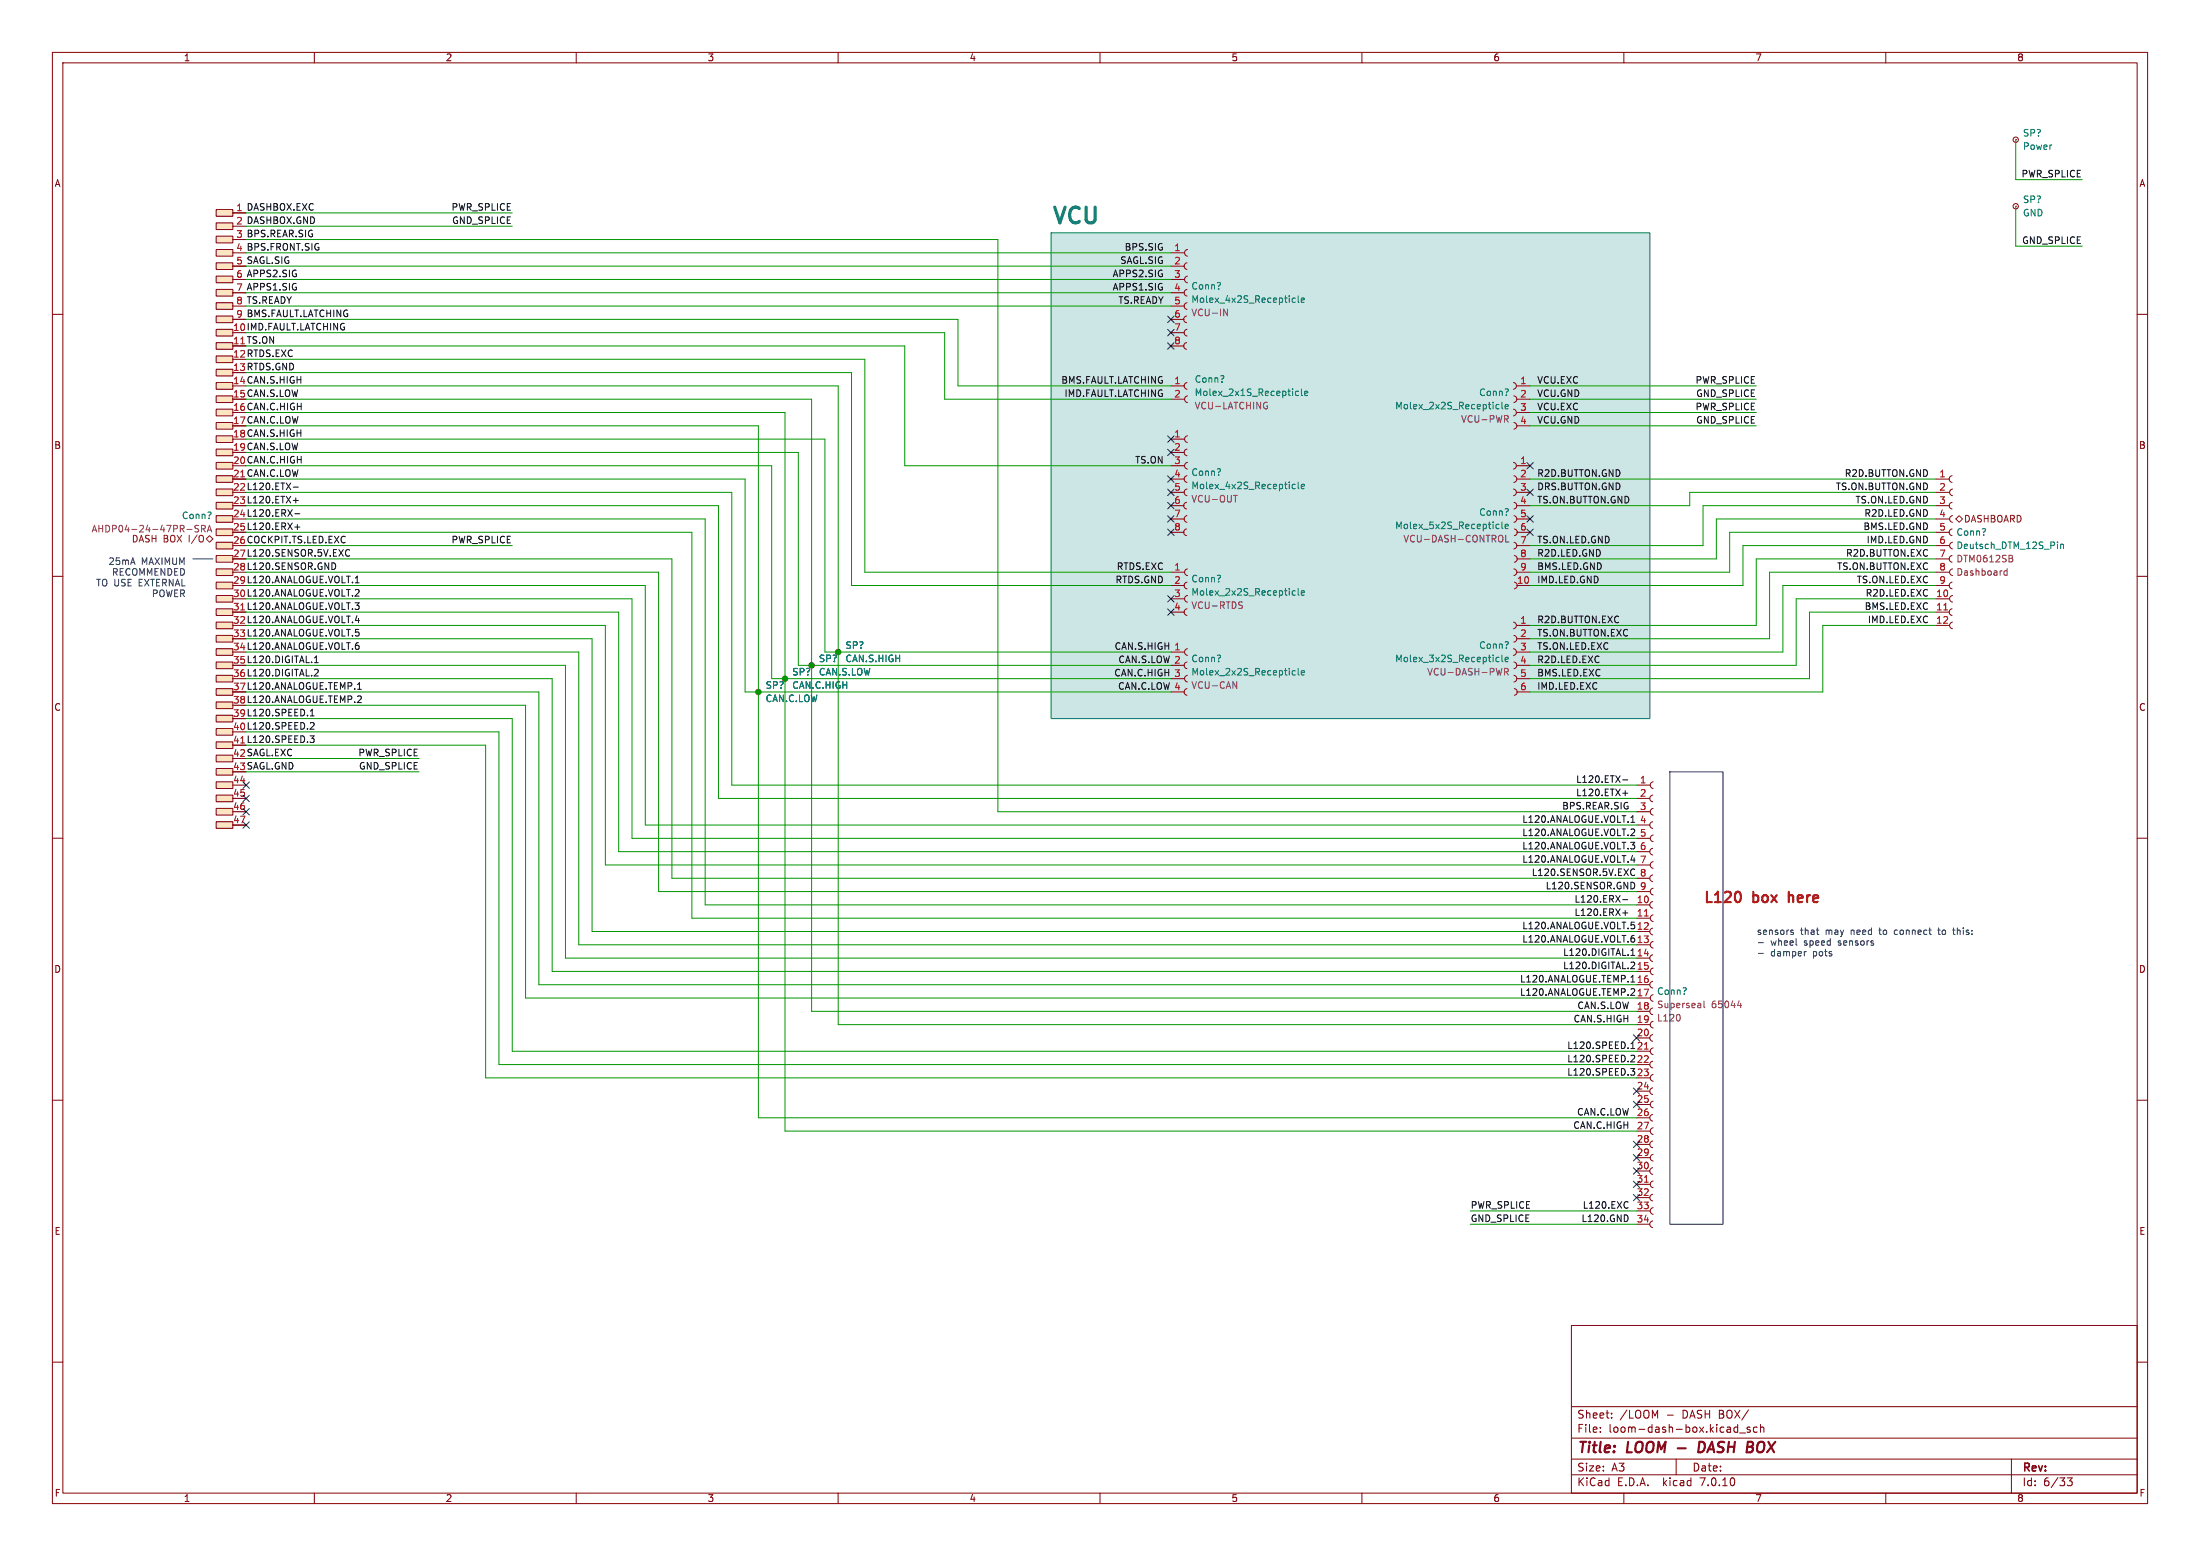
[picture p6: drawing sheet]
<svg xmlns="http://www.w3.org/2000/svg" width="420mm" height="297mm" viewBox="0 0 420 297" stroke-linecap="round" stroke-linejoin="round" font-family="sans-serif">
<g fill="none" stroke="#840000" stroke-width=".19">
<path d="M10 10h400v277h-400zM12 12h396v273h-396zM60 10v2M110 10v2M160 10v2M210 10v2M260 10v2M310 10v2M360 10v2M384.8 26.7h.1M384.8 39.4h.1M10 60h2"/>
<path d="M41.3 57.8h3.1v1.3h-3.1zM41.3 55.2h3.1v1.3h-3.1zM41.3 52.7h3.1v1.3h-3.1zM41.3 50.2h3.1v1.2h-3.1zM41.3 47.6h3.1v1.3h-3.1zM41.3 45.1h3.1v1.3h-3.1zM41.3 42.5h3.1v1.3h-3.1zM41.3 40h3.1v1.3h-3.1zM44.4 55.9h2.6M44.4 50.8h2.6M44.4 45.7h2.6M44.4 40.6h2.6"/>
<path d="M44.4 53.3h2.6M44.4 58.4h2.6M223.5 55.9h2.6M223.5 50.8h2.6M223.5 53.3h2.6M223.5 58.4h2.6M223.5 48.3h2.6M226.6 57.8a.64 .64 0 0 0-.5 .6 .64 .64 0 0 0 .5 .7M226.6 55.2a.64 .64 0 0 0-.5 .7 .64 .64 0 0 0 .5 .6M226.6 50.2a.64 .64 0 0 0-.5 .6 .64 .64 0 0 0 .5 .6M226.7 52.7a.64 .64 0 0 0-.6 .6 .64 .64 0 0 0 .6 .7M226.7 47.6a.64 .64 0 0 0-.6 .7 .64 .64 0 0 0 .6 .6"/>
<path d="M408 60h2M41.3 78.1h3.1v1.3h-3.1zM41.3 75.6h3.1v1.2h-3.1zM41.3 73h3.1v1.3h-3.1zM41.3 70.5h3.1v1.3h-3.1zM41.3 67.9h3.1v1.3h-3.1zM41.3 65.4h3.1v1.3h-3.1zM41.3 62.9h3.1v1.2h-3.1zM41.3 60.3h3.1v1.3h-3.1zM44.4 61h2.6M223.5 73.7h2.6M223.5 76.2h2.6"/>
<path d="M223.5 61h2.6M223.5 63.5h2.6M223.5 66h2.6M226.5 65.4a.64 .64 0 0 0-.5 .6 .64 .64 0 0 0 .5 .7M226.5 60.3a.64 .64 0 0 0-.5 .7 .64 .64 0 0 0 .5 .6M226.6 62.9a.64 .64 0 0 0-.5 .6 .64 .64 0 0 0 .5 .6M226.6 73a.64 .64 0 0 0-.5 .7 .64 .64 0 0 0 .5 .6M226.7 75.6a.64 .64 0 0 0-.6 .6 .64 .64 0 0 0 .6 .6M288.9 78.1a.64 .64 0 0 1 .6 .6 .64 .64 0 0 1-.6 .7M288.9 73a.64 .64 0 0 1 .6 .7 .64 .64 0 0 1-.6 .6M289 75.6a.64 .64 0 0 1 .6 .6 .64 .64 0 0 1-.6 .6M289.6 73.7h2.5"/>
<path d="M289.6 76.2h2.5M289.6 78.7h2.5M41.3 98.4h3.1v1.3h-3.1zM41.3 95.9h3.1v1.3h-3.1zM41.3 93.3h3.1v1.3h-3.1zM41.3 90.8h3.1v1.3h-3.1zM41.3 88.3h3.1v1.2h-3.1zM41.3 85.7h3.1v1.3h-3.1zM41.3 83.2h3.1v1.3h-3.1zM41.3 80.6h3.1v1.3h-3.1zM223.5 91.4h2.6M223.5 94h2.6"/>
<path d="M223.5 96.5h2.6M223.5 99.1h2.6M223.5 83.8h2.6M223.5 86.4h2.6M223.5 88.9h2.6M226.5 95.9a.64 .64 0 0 0-.5 .6 .64 .64 0 0 0 .5 .7M226.6 98.4a.64 .64 0 0 0-.5 .7 .64 .64 0 0 0 .5 .6M226.6 93.3a.64 .64 0 0 0-.5 .7 .64 .64 0 0 0 .5 .6M226.6 90.8a.64 .64 0 0 0-.5 .6 .64 .64 0 0 0 .5 .7M226.6 85.7a.64 .64 0 0 0-.5 .7 .64 .64 0 0 0 .5 .6M226.7 88.3a.64 .64 0 0 0-.6 .6 .64 .64 0 0 0 .6 .6M226.7 83.2a.64 .64 0 0 0-.6 .6 .64 .64 0 0 0 .6 .7"/>
<path d="M288.9 93.3a.64 .64 0 0 1 .6 .7 .64 .64 0 0 1-.6 .6M288.9 88.3a.64 .64 0 0 1 .6 .6 .64 .64 0 0 1-.6 .6M289 80.6a.64 .64 0 0 1 .6 .7 .64 .64 0 0 1-.6 .6M289 98.4a.64 .64 0 0 1 .6 .7 .64 .64 0 0 1-.6 .6M289 95.9a.64 .64 0 0 1 .6 .6 .64 .64 0 0 1-.6 .7M289 90.8a.64 .64 0 0 1 .6 .6 .64 .64 0 0 1-.6 .7M289.6 81.3h2.5M289.6 91.4h2.5M289.6 94h2.5M289.6 96.5h2.5M289.6 99.1h2.5M289.6 88.9h2.5"/>
<path d="M369.6 91.4h2.5M369.6 94h2.5M369.6 96.5h2.5M369.6 99.1h2.5M372.7 90.8h-.1a.64 .64 0 0 0-.5 .6 .64 .64 0 0 0 .6 .7M372.7 95.9h-.1a.64 .64 0 0 0-.5 .6 .64 .64 0 0 0 .6 .7M372.7 93.3a.64 .64 0 0 0-.5 .7 .64 .64 0 0 0 .5 .6M372.7 98.4a.64 .64 0 0 0-.5 .7 .64 .64 0 0 0 .5 .6M10 110h2M41.3 118.7h3.1v1.3h-3.1zM41.3 116.2h3.1v1.3h-3.1zM41.3 113.7h3.1v1.2h-3.1z"/>
<path d="M41.3 111.1h3.1v1.3h-3.1zM41.3 108.6h3.1v1.3h-3.1zM41.3 106h3.1v1.3h-3.1zM41.3 103.5h3.1v1.3h-3.1zM41.3 101h3.1v1.2h-3.1zM223.5 114.3h2.6M223.5 116.8h2.6M223.5 101.6h2.6M223.5 109.2h2.6M223.5 111.8h2.6M226.5 101a.64 .64 0 0 0-.5 .6 .64 .64 0 0 0 .5 .6M226.6 116.2a.64 .64 0 0 0-.5 .6 .64 .64 0 0 0 .5 .7"/>
<path d="M226.6 111.1a.64 .64 0 0 0-.5 .7 .64 .64 0 0 0 .5 .6M226.7 113.7a.64 .64 0 0 0-.6 .6 .64 .64 0 0 0 .6 .6M226.7 108.6a.64 .64 0 0 0-.6 .6 .64 .64 0 0 0 .6 .7M288.9 118.7a.64 .64 0 0 1 .6 .7 .64 .64 0 0 1-.6 .6M289 108.6a.64 .64 0 0 1 .6 .6 .64 .64 0 0 1-.6 .7M289 103.5a.64 .64 0 0 1 .6 .6 .64 .64 0 0 1-.6 .7M289.1 111.1a.64 .64 0 0 1 .6 .7 .64 .64 0 0 1-.6 .6M289.1 106a.64 .64 0 0 1 .6 .7 .64 .64 0 0 1-.6 .6M289.1 101a.64 .64 0 0 1 .6 .6 .64 .64 0 0 1-.6 .6M289.6 119.4h2.5M289.6 101.6h2.5M289.6 104.1h2.5"/>
<path d="M289.6 106.7h2.5M289.6 109.2h2.5M289.6 111.8h2.5M369.6 114.3h2.5M369.6 116.8h2.5M369.6 119.4h2.5M369.6 101.6h2.5M369.6 104.1h2.5M369.6 106.7h2.5M369.6 109.2h2.5M369.6 111.8h2.5M372.7 101h-.1a.64 .64 0 0 0-.5 .6 .64 .64 0 0 0 .6 .6"/>
<path d="M372.7 106h-.1a.64 .64 0 0 0-.5 .7 .64 .64 0 0 0 .6 .6M372.7 111.1h-.1a.64 .64 0 0 0-.5 .7 .64 .64 0 0 0 .6 .6M372.7 116.2h-.1a.64 .64 0 0 0-.5 .6 .64 .64 0 0 0 .6 .7M372.7 103.5a.64 .64 0 0 0-.5 .6 .64 .64 0 0 0 .5 .7M372.7 108.6a.64 .64 0 0 0-.5 .6 .64 .64 0 0 0 .5 .7M372.7 113.7a.64 .64 0 0 0-.5 .6 .64 .64 0 0 0 .5 .6M372.7 118.7a.64 .64 0 0 0-.5 .7 .64 .64 0 0 0 .5 .6M408 110h2M41.3 139.1h3.1v1.2h-3.1zM41.3 136.5h3.1v1.3h-3.1zM41.3 134h3.1v1.3h-3.1zM41.3 131.4h3.1v1.3h-3.1z"/>
<path d="M41.3 128.9h3.1v1.3h-3.1zM41.3 126.4h3.1v1.2h-3.1zM41.3 123.8h3.1v1.3h-3.1zM41.3 121.3h3.1v1.3h-3.1zM144.8 132.1h.1M149.9 129.5h.1M154.9 127h.1M160 124.5h.1M223.5 124.5h2.6M223.5 127h2.6M223.5 129.5h2.6M223.5 132.1h2.6"/>
<path d="M226.6 131.4a.64 .64 0 0 0-.5 .7 .64 .64 0 0 0 .5 .6M226.6 126.4a.64 .64 0 0 0-.5 .6 .64 .64 0 0 0 .5 .6M226.7 128.9a.64 .64 0 0 0-.6 .6 .64 .64 0 0 0 .6 .7M226.7 123.8a.64 .64 0 0 0-.6 .7 .64 .64 0 0 0 .6 .6M288.9 123.8a.64 .64 0 0 1 .6 .7 .64 .64 0 0 1-.6 .6M289 128.9a.64 .64 0 0 1 .6 .6 .64 .64 0 0 1-.6 .7M289 126.4a.64 .64 0 0 1 .6 .6 .64 .64 0 0 1-.6 .6M289 121.3a.64 .64 0 0 1 .6 .6 .64 .64 0 0 1-.6 .7M289.1 131.4a.64 .64 0 0 1 .6 .7 .64 .64 0 0 1-.6 .6M289.6 121.9h2.5M289.6 124.5h2.5M289.6 127h2.5"/>
<path d="M289.6 129.5h2.5M289.6 132.1h2.5M10 160h2M41.3 156.8h3.1v1.3h-3.1zM41.3 154.3h3.1v1.3h-3.1zM41.3 151.8h3.1v1.2h-3.1zM41.3 149.2h3.1v1.3h-3.1zM41.3 146.7h3.1v1.3h-3.1zM41.3 144.1h3.1v1.3h-3.1zM41.3 141.6h3.1v1.3h-3.1zM44.4 149.9h2.6M44.4 152.4h2.6"/>
<path d="M44.4 154.9h2.6M44.4 157.5h2.6M312.4 149.9h2.6M312.4 152.4h2.6M312.4 154.9h2.6M312.4 157.5h2.6M315.5 156.8a.64 .64 0 0 0-.5 .7 .64 .64 0 0 0 .5 .6M315.5 151.8a.64 .64 0 0 0-.5 .6 .64 .64 0 0 0 .5 .6M315.6 159.4a.64 .64 0 0 0-.6 .6 .64 .64 0 0 0 .6 .7M315.6 154.3a.64 .64 0 0 0-.6 .6 .64 .64 0 0 0 .6 .7M315.6 149.2a.64 .64 0 0 0-.6 .7 .64 .64 0 0 0 .6 .6M408 160h2"/>
<path d="M312.4 172.7h2.6M312.4 175.3h2.6M312.4 177.8h2.6M312.4 160h2.6M312.4 162.6h2.6M312.4 165.1h2.6M312.4 167.6h2.6M312.4 170.2h2.6M315.5 177.2a.64 .64 0 0 0-.5 .6 .64 .64 0 0 0 .5 .6M315.5 172.1a.64 .64 0 0 0-.5 .6 .64 .64 0 0 0 .5 .7M315.5 167a.64 .64 0 0 0-.5 .6 .64 .64 0 0 0 .5 .7M315.5 161.9a.64 .64 0 0 0-.5 .7 .64 .64 0 0 0 .5 .6"/>
<path d="M315.6 179.7a.64 .64 0 0 0-.6 .6 .64 .64 0 0 0 .6 .7M315.6 174.6a.64 .64 0 0 0-.6 .7 .64 .64 0 0 0 .6 .6M315.6 169.5a.64 .64 0 0 0-.6 .7 .64 .64 0 0 0 .6 .6M315.6 164.5a.64 .64 0 0 0-.6 .6 .64 .64 0 0 0 .6 .6M312.4 180.3h2.6M312.4 182.9h2.6M312.4 185.4h2.6M312.4 188h2.6M312.4 190.5h2.6M312.4 193h2.6M312.4 195.6h2.6M312.4 198.1h2.6"/>
<path d="M315.5 197.5a.64 .64 0 0 0-.5 .6 .64 .64 0 0 0 .5 .7M315.5 192.4a.64 .64 0 0 0-.5 .6 .64 .64 0 0 0 .5 .7M315.5 187.3a.64 .64 0 0 0-.5 .7 .64 .64 0 0 0 .5 .6M315.5 182.2a.64 .64 0 0 0-.5 .7 .64 .64 0 0 0 .5 .6M315.6 194.9a.64 .64 0 0 0-.6 .7 .64 .64 0 0 0 .6 .6M315.6 189.9a.64 .64 0 0 0-.6 .6 .64 .64 0 0 0 .6 .6M315.6 184.8a.64 .64 0 0 0-.6 .6 .64 .64 0 0 0 .6 .7M10 210h2M312.4 200.7h2.6M312.4 203.2h2.6M312.4 205.7h2.6M312.4 208.3h2.6"/>
<path d="M312.4 210.8h2.6M312.4 213.4h2.6M312.4 215.9h2.6M312.4 218.4h2.6M315.5 217.8a.64 .64 0 0 0-.5 .6 .64 .64 0 0 0 .5 .7M315.5 212.7a.64 .64 0 0 0-.5 .7 .64 .64 0 0 0 .5 .6M315.5 207.6a.64 .64 0 0 0-.5 .7 .64 .64 0 0 0 .5 .6M315.5 202.6a.64 .64 0 0 0-.5 .6 .64 .64 0 0 0 .5 .6M315.6 215.3a.64 .64 0 0 0-.6 .6 .64 .64 0 0 0 .6 .6M315.6 210.2a.64 .64 0 0 0-.6 .6 .64 .64 0 0 0 .6 .7M315.6 205.1a.64 .64 0 0 0-.6 .6 .64 .64 0 0 0 .6 .7M315.6 200a.64 .64 0 0 0-.6 .7 .64 .64 0 0 0 .6 .6"/>
<path d="M408 210h2M312.4 221h2.6M312.4 223.5h2.6M312.4 226.1h2.6M312.4 228.6h2.6M312.4 231.1h2.6M312.4 233.7h2.6M315.5 233a.64 .64 0 0 0-.5 .7 .64 .64 0 0 0 .5 .6M315.5 228a.64 .64 0 0 0-.5 .6 .64 .64 0 0 0 .5 .6M315.5 222.9a.64 .64 0 0 0-.5 .6 .64 .64 0 0 0 .5 .7M315.6 230.5a.64 .64 0 0 0-.6 .6 .64 .64 0 0 0 .6 .7M315.6 225.4a.64 .64 0 0 0-.6 .7 .64 .64 0 0 0 .6 .6"/>
<path d="M315.6 220.3a.64 .64 0 0 0-.6 .7 .64 .64 0 0 0 .6 .6M10 260h2M300 253h108v32h-108zM408 260h2M300 278.5h108M300 274.5h108M300 268.5h108M305.5 273.2v.2M305.5 272.5v.1M307.7 270.5v.2M307.7 269.8v.1M320 278.5v3"/>
<path d="M331.3 272.4l.4 .1M331.7 271.9v1.5M331.7 273.3l-.4 .1M332.1 273.5h1.1M334.1 272.5l-.4-.1-.2 .2 .1 .2 .5 .2v.3h-.6M335.4 272.5l-.4-.1-.3 .3 .2 .6h.5M336.1 272.5l.2-.1 .4 .1v.9M336.1 271.9v1.5M384 278.5v6.5M60 285v2M110 285v2M160 285v2"/>
<path d="M210 285v2M260 285v2M300 281.5h108M310 285v2M360 285v2M394.7 282.1h.9l-.5 .6 .4 .1v.6l-.2 .2-.6-.1"/>
<circle cx="384.8" cy="39.4" r=".51"/>
<circle cx="384.8" cy="26.7" r=".51"/>
<circle cx="144.8" cy="132.1" r=".51"/>
<circle cx="149.9" cy="129.5" r=".51"/>
<circle cx="154.9" cy="127" r=".51"/>
<circle cx="160" cy="124.5" r=".51"/>
</g>
<path d="M325.2 275.3l-.8-.1-.2 2h.5l.5-.3" fill="none" stroke="#840000" stroke-width=".4"/>
<path d="M200.7 44.5h114.3v92.7h-114.3z" fill="#cce6e6" stroke="#cce6e6" stroke-width=".19"/>
<g fill="none" stroke="#006464" stroke-width=".19">
<path d="M246.8 57.7h.5M246.8 56.9h.5M247.8 56.5v1l.2 .2M248.4 57.3l.6-.1v-.3h-.4l-.2 .2 .1 .6h.5M247.4 75.4h.5M247.4 74.7h.5M248.5 74.2v1.1l.1 .2M249.1 75.1l.6-.1-.1-.3h-.4l-.1 .1v.6h.5M285.7 78h.5M285.7 77.3h.5M286.7 76.8v1.1l.2 .1M287.3 77.6l.6-.1v-.2l-.4-.1-.2 .2 .1 .6h.5"/>
<path d="M246.8 93.2h.5M246.8 92.5h.5M247.8 92v1.1l.2 .2M248.4 92.9l.6-.2v-.2l-.4-.1-.2 .2 .1 .6h.5M286.7 99.6v1.1l.2 .2M246.8 113.5h.5M246.8 112.8h.5M247.8 112.3v1.1l.2 .2M248.4 113.2l.6-.1v-.3h-.4l-.2 .1 .1 .6h.5M285.7 100.8h.5M285.7 100.1h.5M287.3 100.5l.6-.1v-.3h-.4l-.2 .1 .1 .6h.5"/>
<path d="M393.4 103.9v.8M393.4 104l.2-.1h.3v.8M246.8 128.8h.5M246.8 128.1h.5M247.8 127.6v1.1l.2 .1M248.4 128.4l.6-.1v-.2l-.4-.1-.2 .2 .1 .6h.5M285.7 126.2h.5M285.7 125.5h.5M286.7 125v1.1l.2 .2M287.3 125.9l.6-.1v-.3h-.4l-.2 .1 .1 .6h.5"/>
</g>
<g fill="none" stroke="#840084" stroke-width=".19">
<path d="M233.6 59l.7 1.3v-1.3M241.6 76.8h.3M241.7 77.5h.3v.4l-.4 .1M287.5 80l.4 .6M287.8 79.4l.1 .2-.1 .3M235.5 94.6h.7M35.7 101.1h1M37.9 100.3h-.5l-.1 .1v.4l.5 .2 .1 .3-.2 .2h-.5M38.5 100.9h.6l.1-.2-.1-.3-.6-.1v1.2M38.8 100.9l.4 .6M39.6 101.5l.4-1.2 .4 1.2M39.7 101.2h.6"/>
<path d="M236.9 115.5l.3 .3-.3 .3M237 114.9h.2M286.8 102.4v.9M287.5 102.2v1.2h.6M383.2 108.5v1.3M383.2 109h-.4l-.2 .2 .1 .5h.5M384 106l.2 .2-.2 .4 .3 .2-.1 .3-.2 .2M235.4 130.1l.7 1.3v-1.3M287.2 128.2h.6l.1-.2v-.3l-.7-.1v1.2M287.5 128.2l.4 .6M320.7 193.9v.7M325.3 191.1v1.1l.2 .1"/>
<path d="M331.7 191.9h.8M332.3 191.5v.8"/>
</g>
<path d="M371.1 116.4h.7M313.9 174.8h.8M313.9 200.2h.8M313.9 225.6h.8" fill="none" stroke="#a90000" stroke-width=".19"/>
<g fill="#ffe5bf" stroke="#ffe5bf" stroke-width=".19">
<path d="M41.3 156.8h3.1v1.3h-3.1z"/>
<path d="M41.3 154.3h3.1v1.3h-3.1z"/>
<path d="M41.3 151.8h3.1v1.2h-3.1z"/>
<path d="M41.3 149.2h3.1v1.3h-3.1z"/>
<path d="M41.3 146.7h3.1v1.3h-3.1z"/>
<path d="M41.3 144.1h3.1v1.3h-3.1z"/>
<path d="M41.3 141.6h3.1v1.3h-3.1z"/>
<path d="M41.3 139.1h3.1v1.2h-3.1z"/>
<path d="M41.3 136.5h3.1v1.3h-3.1z"/>
<path d="M41.3 134h3.1v1.3h-3.1z"/>
<path d="M41.3 131.4h3.1v1.3h-3.1z"/>
<path d="M41.3 128.9h3.1v1.3h-3.1z"/>
<path d="M41.3 126.4h3.1v1.2h-3.1z"/>
<path d="M41.3 123.8h3.1v1.3h-3.1z"/>
<path d="M41.3 121.3h3.1v1.3h-3.1z"/>
<path d="M41.3 118.7h3.1v1.3h-3.1z"/>
<path d="M41.3 116.2h3.1v1.3h-3.1z"/>
<path d="M41.3 113.7h3.1v1.2h-3.1z"/>
<path d="M41.3 111.1h3.1v1.3h-3.1z"/>
<path d="M41.3 108.6h3.1v1.3h-3.1z"/>
<path d="M41.3 106h3.1v1.3h-3.1z"/>
<path d="M41.3 103.5h3.1v1.3h-3.1z"/>
<path d="M41.3 101h3.1v1.2h-3.1z"/>
<path d="M41.3 98.4h3.1v1.3h-3.1z"/>
<path d="M41.3 95.9h3.1v1.3h-3.1z"/>
<path d="M41.3 93.3h3.1v1.3h-3.1z"/>
<path d="M41.3 90.8h3.1v1.3h-3.1z"/>
<path d="M41.3 88.3h3.1v1.2h-3.1z"/>
<path d="M41.3 85.7h3.1v1.3h-3.1z"/>
<path d="M41.3 83.2h3.1v1.3h-3.1z"/>
<path d="M41.3 80.6h3.1v1.3h-3.1z"/>
<path d="M41.3 78.1h3.1v1.3h-3.1z"/>
<path d="M41.3 75.6h3.1v1.2h-3.1z"/>
<path d="M41.3 73h3.1v1.3h-3.1z"/>
<path d="M41.3 70.5h3.1v1.3h-3.1z"/>
<path d="M41.3 67.9h3.1v1.3h-3.1z"/>
<path d="M41.3 65.4h3.1v1.3h-3.1z"/>
<path d="M41.3 62.9h3.1v1.2h-3.1z"/>
<path d="M41.3 60.3h3.1v1.3h-3.1z"/>
<path d="M41.3 57.8h3.1v1.3h-3.1z"/>
<path d="M41.3 55.2h3.1v1.3h-3.1z"/>
<path d="M41.3 52.7h3.1v1.3h-3.1z"/>
<path d="M41.3 50.2h3.1v1.2h-3.1z"/>
<path d="M41.3 47.6h3.1v1.3h-3.1z"/>
<path d="M41.3 45.1h3.1v1.3h-3.1z"/>
<path d="M41.3 42.5h3.1v1.3h-3.1z"/>
<path d="M41.3 40h3.1v1.3h-3.1z"/>
</g>
<path d="M373.4 99.1l.6-.7 .6 .7-.6 .6zM39.4 102.9l.6-.7 .6 .7-.6 .6z" fill="none" stroke="#725600" stroke-width=".19"/>
<g fill="none" stroke="#0f0f0f" stroke-width=".19">
<path d="M56 95.5h.9M56 93h.9M56.3 98.1h1M56.5 95v1M56.3 100.6h1M56.8 100.1v1M63.7 107.4a.68 .68 0 0 1 .4 .7 .68 .68 0 0 1-.4 .6M66.2 105h.5M66.7 106l-.5 .1M67.8 115.1h.8l-.5 .4M67.8 118.4h.8M67.8 111.2h.8"/>
<path d="M68.1 110.2l.1-.2v1.2M68.3 112.5l.3 .3-.1 .3-.7 .7h.8M68.3 115.5l.3 .3v.3l-.3 .2M68.4 118v.9M59.2 136.6h.8M59.2 135.7l.4-.3v1.2M59.3 138l.4-.1 .3 .4-.8 .9h.8M60 126.5h.8M60 125.6l.4-.4v1.3M60.2 127.8h.4l.2 .3-.8 .9h.8M67.9 120.1h.6M68.2 122.7h.2"/>
<path d="M68.3 131.6h.7M68.3 120.6l.3 .3v.3l-.3 .2M68.3 123.2l.3 .2v.3l-.3 .2M68.4 130.6l.2-.3v1.3M68.4 132.8l.5 .1 .1 .3-.8 .9h.8M59.2 140.5h.8l-.5 .4 .4 .2 .1 .4-.3 .2h-.3M309.8 148.9h.9M309.8 151.4h.9M310.3 150.9v1M311.4 157h.7M311.6 155.9l.1-.2v1.3M311.8 158.2l.3 .3-.1 .3-.7 .7h.8"/>
<path d="M309.8 171.7h.9M309.8 174.3h.9M310.3 173.8v.9M311.3 160.8h.8l-.4 .5M311.4 164.2h.7M311.4 176h.6M311.5 165.9l.6 .1M311.7 168.4a.69 .69 0 0 1 .4 .6 .69 .69 0 0 1-.4 .7M311.7 178.6h.3M311.8 161.3l.3 .2v.3l-.3 .2M311.8 179l.2 .1M311.8 176.5l.2 .1"/>
<path d="M312 163.7v.9M312 179.8h-.2M312 177.2l-.2 .1M312.1 167l-.6 .1M311.4 181.5l.3-.4v1.3M311.4 199.2l.3-.3v1.2M311.4 187.4h.7M311.4 182.4h.7M311.5 186.5l.2-.3v1.2M311.5 183.6l.5 .1M311.5 188.7l.5 .1M312 184.2l-.7 .7h.8"/>
<path d="M312 189.3l-.7 .7h.8M311.3 204h.8l-.4 .4h.1M311.4 200.1h.7M311.5 205.2h.3M311.8 201.4l-.4 .1M312 202l-.7 .7h.8M310.6 229.4l.2 .1M310.7 232.1l.1 .3-.1 .6M310.8 230.5l-.2 .1"/>
</g>
<path d="M341.5 170.2v2M341.6 171l-.1 .1" fill="none" stroke="#f00" stroke-width=".4"/>
<path d="M36.8 106.7h3.8M318.8 147.3h10.1v86.4h-10.1zM335.7 179.9h.9M341.9 177.9l.5 .2-.1 .2-.3 .1M341.9 177.6h.4M361.9 177.5l-.3 .3v.3l.3 .3M369.9 177.5h.5M370.1 177.1v1.1l.3 .2M372.8 177.5h.4M372.9 178.2l.3 .2M335.7 182h.9M344.8 181.6l-.2 .1" fill="none" stroke="#0000c2" stroke-width=".19"/>
<path d="M200.7 44.5h114.3v92.7h-114.3z" fill="none" stroke="#008484" stroke-width=".19"/>
<g fill="none" stroke="#009600" stroke-width=".19">
<path d="M384.8 26.7v7.6h12.7M384.8 39.4v7.6h12.7M47 50.8h176.5M47 45.7h143.5v109.2h121.9M47 58.4h176.5M47 43.2h50.8M47 40.6h50.8M47 55.9h176.5M47 53.3h176.5M47 48.3h176.5M47 76.2h107.9v116.8h157.5M47 78.7h102.9v137.2h162.5"/>
<path d="M47 68.6h118.1v40.6h58.4M47 71.1h115.6v40.7h60.9M47 73.7h113v121.9h152.4M47 61h135.9v12.7h40.6M47 63.5h133.3v12.7h43.2M47 66h125.7v22.9h50.8M292.1 78.7h43.2M292.1 73.7h43.2M292.1 76.2h43.2M47 96.5h90.2v55.9h175.2M47 99.1h87.6v73.6h177.8M47 91.4h95.2v40.7h81.3"/>
<path d="M47 94h92.7v55.9h172.7M47 81.3h97.8v132.1h167.6M47 86.4h105.4v40.6h71.1M47 88.9h100.3v40.6h76.2M47 83.8h110.5v40.7h66M292.1 91.4h77.5M292.1 81.3h43.2M369.6 94h-47v2.5h-30.5M369.6 96.5h-44.5v7.6h-33M369.6 99.1h-41.9v7.6h-35.6M47 119.4h68.6v45.7h196.8M47 106.7h81.3v60.9h184.1"/>
<path d="M47 101.6h85.1v73.7h180.3M47 109.2h78.7v61h186.7M47 111.8h76.2v45.7h189.2M47 114.3h73.6v45.7h191.8M47 116.8h71.1v45.8h194.3M47 104.1h50.8M369.6 106.7h-34.3v12.7h-43.2M369.6 119.4h-21.6v12.7h-55.9M369.6 101.6h-39.4v7.6h-38.1M369.6 109.2h-31.8v12.7h-45.7M369.6 104.1h-36.9v7.7h-40.6M369.6 111.8h-29.2v12.7h-48.3"/>
<path d="M369.6 114.3h-26.7v12.7h-50.8M369.6 116.8h-24.2v12.7h-53.3M47 129.5h58.4v55.9h207M47 127h60.9v55.9h204.5M47 124.5h63.5v55.8h201.9M47 121.9h66v55.9h199.4M47 139.7h48.2v63.5h217.2M47 132.1h55.9v55.9h209.5M47 134.6h53.3v55.9h212.1M47 137.2h50.8v63.5h214.6M47 142.2h45.7v63.5h219.7M47 144.8h33"/>
<path d="M47 147.3h33M280.7 233.7h31.7M280.7 231.1h31.7"/>
</g>
<g fill="none" stroke="#000084" stroke-width=".19">
<path d="M222.9 62.9l1.2 1.2M222.9 65.4l1.2 1.2M222.9 60.4l1.2 1.2M224.1 62.9l-1.2 1.2M224.1 65.4l-1.2 1.2M224.1 60.4l-1.2 1.2M222.9 98.5l1.2 1.2M222.9 93.4l1.2 1.2M222.9 90.8l1.2 1.2M222.9 85.8l1.2 1.2M222.9 83.2l1.2 1.2M222.9 95.9l1.2 1.2"/>
<path d="M224.1 98.5l-1.2 1.2M224.1 93.4l-1.2 1.2M224.1 90.8l-1.2 1.2M224.1 85.8l-1.2 1.2M224.1 83.2l-1.2 1.2M224.1 95.9l-1.2 1.2M291.5 88.3l1.2 1.2M291.5 98.5l1.2 1.2M291.5 93.4l1.2 1.2M292.7 88.3l-1.2 1.2M292.7 98.5l-1.2 1.2M292.7 93.4l-1.2 1.2"/>
<path d="M222.9 101l1.2 1.2M222.9 113.7l1.2 1.2M222.9 116.2l1.2 1.2M224.1 101l-1.2 1.2M224.1 113.7l-1.2 1.2M224.1 116.2l-1.2 1.2M291.5 101l1.2 1.2M292.7 101l-1.2 1.2M46.4 151.8l1.2 1.2M46.4 149.3l1.2 1.2M46.4 156.9l1.2 1.2M46.4 154.3l1.2 1.2"/>
<path d="M47.6 151.8l-1.2 1.2M47.6 149.3l-1.2 1.2M47.6 156.9l-1.2 1.2M47.6 154.3l-1.2 1.2M311.8 197.5l1.2 1.2M313 197.5l-1.2 1.2M311.8 210.2l1.2 1.2M311.8 207.7l1.2 1.2M311.8 217.8l1.2 1.2M313 210.2l-1.2 1.2M313 207.7l-1.2 1.2M313 217.8l-1.2 1.2"/>
<path d="M311.8 225.5l1.2 1.2M311.8 220.4l1.2 1.2M311.8 228l1.2 1.2M311.8 222.9l1.2 1.2M313 225.5l-1.2 1.2M313 220.4l-1.2 1.2M313 228l-1.2 1.2M313 222.9l-1.2 1.2"/>
</g>
<g fill="#009600" stroke="#009600" stroke-width=".19">
<circle cx="144.8" cy="132.1" r=".46"/>
<circle cx="160" cy="124.5" r=".46"/>
<circle cx="154.9" cy="127" r=".46"/>
<circle cx="149.9" cy="129.5" r=".46"/>
</g>
<text font-size="4.2" fill="#008484" x="200.7" y="42.9">VCU</text>
<g font-size="2.8" fill="#f00">
<text x="325.1" y="172.5">L120</text>
<text x="334.8" y="172.5">box</text>
<text x="342.3" y="172.5">here</text>
</g>
<g font-size="2.8" fill="#840000">
<text x="301" y="277.9">Title:</text>
<text x="310.6" y="277.9">LOOM -</text>
<text x="325.9" y="277.9">DASH BOX</text>
</g>
<g font-size="2.1" fill="#840000">
<text x="301" y="273.7">File:</text>
<text x="301" y="271">Sheet:</text>
<text x="307.1" y="273.7">loom-dash-box.kicad_sch</text>
<text x="309.2" y="271">/LOOM</text>
<text x="318.2" y="271">-</text>
<text x="321.3" y="271">DASH BOX/</text>
<text x="301" y="281.1">Size:</text>
<text x="307.6" y="281.1">A3</text>
<text x="323" y="281.1">Date:</text>
<text x="386" y="281.3">Rev:</text>
<text x="301" y="283.9">KiCad</text>
<text x="308.7" y="283.9">E.D.A.</text>
<text x="317.6" y="283.9">kicad</text>
<text x="324.8" y="283.9">7.0.10</text>
<text x="386" y="283.9">Id:</text>
<text x="390.1" y="283.9">6/33</text>
</g>
<g font-size="1.8" fill="#840000">
<text x="35" y="11.9">1</text>
<text x="85" y="11.9">2</text>
<text x="135" y="11.9">3</text>
<text x="185" y="11.9">4</text>
<text x="235" y="11.9">5</text>
<text x="285" y="11.9">6</text>
<text x="335" y="11.9">7</text>
<text x="385" y="11.9">8</text>
<text x="10.3" y="35.9">A</text>
<text x="408.3" y="35.9">A</text>
<text x="10.3" y="85.9">B</text>
<text x="408.2" y="85.9">B</text>
<text x="10.3" y="135.9">C</text>
<text x="408.2" y="135.9">C</text>
<text x="10.3" y="185.9">D</text>
<text x="408.2" y="185.9">D</text>
<text x="10.3" y="235.9">E</text>
<text x="408.3" y="235.9">E</text>
<text x="10.3" y="285.9">F</text>
<text x="35" y="286.9">1</text>
<text x="85" y="286.9">2</text>
<text x="135" y="286.9">3</text>
<text x="185" y="286.9">4</text>
<text x="235" y="286.9">5</text>
<text x="285" y="286.9">6</text>
<text x="335" y="286.9">7</text>
<text x="385" y="286.9">8</text>
<text x="408.3" y="285.9">F</text>
</g>
<g font-size="1.8" fill="#006464">
<text x="386.1" y="26.3">SP?</text>
<text x="386.1" y="28.8">Power</text>
<text x="386.1" y="39">SP?</text>
<text x="386.1" y="41.5">GND</text>
<text x="227.3" y="55.5">Conn?</text>
<text x="227.3" y="58">Molex_4x2S_Recepticle</text>
<text x="228" y="73.3">Conn?</text>
<text x="228" y="75.8">Molex_2x1S_Recepticle</text>
<text x="282.3" y="75.8">Conn?</text>
<text x="266.2" y="78.3">Molex_2x2S_Recepticle</text>
<text x="227.3" y="91">Conn?</text>
<text x="227.3" y="93.6">Molex_4x2S_Recepticle</text>
<text x="34.6" y="99.3">Conn?</text>
<text x="266.2" y="101.2">Molex_5x2S_Recepticle</text>
<text x="282.3" y="98.7">Conn?</text>
<text x="373.4" y="102.5">Conn?</text>
<text x="373.4" y="105">Deutsch_DTM_12S_Pin</text>
<text x="227.3" y="111.4">Conn?</text>
<text x="227.3" y="113.9">Molex_2x2S_Recepticle</text>
<text x="161.3" y="124.1">SP?</text>
<text x="282.3" y="124.1">Conn?</text>
<text x="146.1" y="131.7">SP?</text>
<text x="151.1" y="129.1">SP?</text>
<text x="151.1" y="131.7">CAN.C.HIGH</text>
<text x="156.2" y="126.6">SP?</text>
<text x="156.2" y="129.1">CAN.S.LOW</text>
<text x="161.3" y="126.6">CAN.S.HIGH</text>
<text x="227.3" y="126.6">Conn?</text>
<text x="227.3" y="129.1">Molex_2x2S_Recepticle</text>
<text x="266.2" y="126.6">Molex_3x2S_Recepticle</text>
<text x="146.1" y="134.2">CAN.C.LOW</text>
<text x="316.2" y="190.1">Conn?</text>
</g>
<g font-size="1.8" fill="#0f0f0f">
<text x="385.8" y="33.9">PWR_SPLICE</text>
<text x="45" y="40.4">1 DASHBOX.EXC</text>
<text x="86.1" y="40.3">PWR_SPLICE</text>
<text x="45" y="42.9">2 DASHBOX.GND</text>
<text x="45" y="45.5">3 BPS.REAR.SIG</text>
<text x="86.2" y="42.8">GND_SPLICE</text>
<text x="214.6" y="47.9">BPS.SIG</text>
<text x="385.9" y="46.6">GND_SPLICE</text>
<text x="45" y="48">4 BPS.FRONT.SIG</text>
<text x="45" y="50.5">5 SAGL.SIG</text>
<text x="45" y="53.1">6 APPS2.SIG</text>
<text x="212.3" y="53">APPS2.SIG</text>
<text x="213.8" y="50.5">SAGL.SIG</text>
<text x="45" y="55.6">7 APPS1.SIG</text>
<text x="45" y="58.2">8 TS.READY</text>
<text x="212.3" y="55.5">APPS1.SIG</text>
<text x="213.4" y="58.1">TS.READY</text>
<text x="44.4" y="63.2">10 IMD.FAULT.LATCHING</text>
<text x="44.4" y="65.8">11 TS.ON</text>
<text x="45" y="60.7">9 BMS.FAULT.LATCHING</text>
<text x="44.4" y="68.3">12 RTDS.EXC</text>
<text x="44.4" y="70.9">13 RTDS.GND</text>
<text x="44.4" y="73.4">14 CAN.S.HIGH</text>
<text x="44.4" y="75.9">15 CAN.S.LOW</text>
<text x="202.5" y="73.3">BMS.FAULT.LATCHING</text>
<text x="203.1" y="75.9">IMD.FAULT.LATCHING</text>
<text x="293.4" y="73.3">VCU.EXC</text>
<text x="293.4" y="75.9">VCU.GND</text>
<text x="323.6" y="73.3">PWR_SPLICE</text>
<text x="323.7" y="75.9">GND_SPLICE</text>
<text x="44.4" y="78.5">16 CAN.C.HIGH</text>
<text x="44.4" y="81">17 CAN.C.LOW</text>
<text x="44.4" y="83.6">18 CAN.S.HIGH</text>
<text x="293.4" y="78.4">VCU.EXC</text>
<text x="293.4" y="80.9">VCU.GND</text>
<text x="323.6" y="78.4">PWR_SPLICE</text>
<text x="323.7" y="80.9">GND_SPLICE</text>
<text x="44.4" y="86.1">19 CAN.S.LOW</text>
<text x="44.4" y="88.6">20 CAN.C.HIGH</text>
<text x="216.6" y="88.6">TS.ON</text>
<text x="44.4" y="91.2">21 CAN.C.LOW</text>
<text x="44.4" y="93.7">22 L120.ETX-</text>
<text x="293.4" y="91.1">R2D.BUTTON.GND</text>
<text x="293.4" y="93.6">DRS.BUTTON.GND</text>
<text x="350.4" y="93.6">TS.ON.BUTTON.GND</text>
<text x="352.1" y="91.1">R2D.BUTTON.GND</text>
<text x="44.4" y="96.3">23 L120.ETX+</text>
<text x="44.4" y="98.8">24 L120.ERX-</text>
<text x="44.4" y="101.3">25 L120.ERX+</text>
<text x="293.4" y="96.2">TS.ON.BUTTON.GND</text>
<text x="354.1" y="96.2">TS.ON.LED.GND</text>
<text x="355.6" y="101.3">BMS.LED.GND</text>
<text x="355.8" y="98.7">R2D.LED.GND</text>
<text x="44.4" y="103.9">26 COCKPIT.TS.LED.EXC</text>
<text x="44.4" y="106.4">27 L120.SENSOR.5V.EXC</text>
<text x="86.1" y="103.8">PWR_SPLICE</text>
<text x="293.4" y="103.8">TS.ON.LED.GND</text>
<text x="293.4" y="106.3">R2D.LED.GND</text>
<text x="352.3" y="106.3">R2D.BUTTON.EXC</text>
<text x="356.2" y="103.8">IMD.LED.GND</text>
<text x="44.4" y="109">28 L120.SENSOR.GND</text>
<text x="44.4" y="111.5">29 L120.ANALOGUE.VOLT.1</text>
<text x="212.9" y="111.4">RTDS.GND</text>
<text x="213.1" y="108.9">RTDS.EXC</text>
<text x="293.4" y="108.9">BMS.LED.GND</text>
<text x="293.4" y="111.4">IMD.LED.GND</text>
<text x="350.6" y="108.9">TS.ON.BUTTON.EXC</text>
<text x="354.4" y="111.4">TS.ON.LED.EXC</text>
<text x="356.1" y="114">R2D.LED.EXC</text>
<text x="44.4" y="114">30 L120.ANALOGUE.VOLT.2</text>
<text x="44.4" y="116.6">31 L120.ANALOGUE.VOLT.3</text>
<text x="44.4" y="119.1">32 L120.ANALOGUE.VOLT.4</text>
<text x="293.4" y="119">R2D.BUTTON.EXC</text>
<text x="355.9" y="116.5">BMS.LED.EXC</text>
<text x="356.5" y="119">IMD.LED.EXC</text>
<text x="44.4" y="121.7">33 L120.ANALOGUE.VOLT.5</text>
<text x="44.4" y="124.2">34 L120.ANALOGUE.VOLT.6</text>
<text x="212.7" y="124.1">CAN.S.HIGH 1</text>
<text x="293.4" y="121.6">TS.ON.BUTTON.EXC</text>
<text x="293.4" y="124.1">TS.ON.LED.EXC</text>
<text x="44.4" y="126.7">35 L120.DIGITAL.1</text>
<text x="44.4" y="129.3">36 L120.DIGITAL.2</text>
<text x="44.4" y="131.8">37 L120.ANALOGUE.TEMP.1</text>
<text x="212.6" y="129.2">CAN.C.HIGH 3</text>
<text x="213.3" y="131.7">CAN.C.LOW 4</text>
<text x="213.4" y="126.7">CAN.S.LOW 2</text>
<text x="293.4" y="126.7">R2D.LED.EXC</text>
<text x="293.4" y="129.2">BMS.LED.EXC</text>
<text x="293.4" y="131.7">IMD.LED.EXC</text>
<text x="44.4" y="134.4">38 L120.ANALOGUE.TEMP.2</text>
<text x="44.4" y="136.9">39 L120.SPEED.1</text>
<text x="44.4" y="139.4">40 L120.SPEED.2</text>
<text x="44.4" y="142">41 L120.SPEED.3</text>
<text x="44.4" y="144.5">42 SAGL.EXC</text>
<text x="44.4" y="147.1">43 SAGL.GND</text>
<text x="68.3" y="144.4">PWR_SPLICE</text>
<text x="68.4" y="147">GND_SPLICE</text>
<text x="300.8" y="149.5">L120.ETX-</text>
<text x="298.1" y="154.6">BPS.REAR.SIG</text>
<text x="300.8" y="152.1">L120.ETX+</text>
<text x="290.5" y="157.1">L120.ANALOGUE.VOLT.1</text>
<text x="290.5" y="159.7">L120.ANALOGUE.VOLT.2</text>
<text x="290.5" y="164.8">L120.ANALOGUE.VOLT.4</text>
<text x="290.5" y="162.2">L120.ANALOGUE.VOLT.3</text>
<text x="292.3" y="167.3">L120.SENSOR.5V.EXC</text>
<text x="295" y="169.8">L120.SENSOR.GND</text>
<text x="300.5" y="172.4">L120.ERX-</text>
<text x="290.5" y="180">L120.ANALOGUE.VOLT.6</text>
<text x="290.5" y="177.5">L120.ANALOGUE.VOLT.5</text>
<text x="300.5" y="174.9">L120.ERX+</text>
<text x="312.4" y="177.5">12</text>
<text x="298.3" y="185.1">L120.DIGITAL.2</text>
<text x="298.3" y="182.5">L120.DIGITAL.1</text>
<text x="312.4" y="180.1">13</text>
<text x="312.4" y="185.2">15</text>
<text x="290.1" y="187.6">L120.ANALOGUE.TEMP.1</text>
<text x="290.1" y="190.2">L120.ANALOGUE.TEMP.2</text>
<text x="312.4" y="190.2">17</text>
<text x="300.3" y="195.2">CAN.S.HIGH</text>
<text x="301" y="192.7">CAN.S.LOW</text>
<text x="299.1" y="200.3">L120.SPEED.1</text>
<text x="299.1" y="202.9">L120.SPEED.2</text>
<text x="312.4" y="202.9">22</text>
<text x="299.1" y="205.4">L120.SPEED.3</text>
<text x="312.4" y="205.5">23</text>
<text x="300.2" y="215.6">CAN.C.HIGH</text>
<text x="301" y="213">CAN.C.LOW</text>
<text x="280.7" y="233.3">GND_SPLICE</text>
<text x="280.7" y="230.8">PWR_SPLICE</text>
<text x="301.8" y="233.3">L120.GND</text>
<text x="302.1" y="230.8">L120.EXC</text>
</g>
<g font-size="1.8" fill="#a90000">
<text x="224.1" y="48">1</text>
<text x="224.1" y="50.5">2</text>
<text x="224.1" y="53.1">3</text>
<text x="224.1" y="55.6">4</text>
<text x="224.1" y="58.2">5</text>
<text x="224.1" y="60.7">6</text>
<text x="224.1" y="63.2">7</text>
<text x="224.1" y="65.8">8</text>
<text x="224.1" y="73.4">1</text>
<text x="224.1" y="75.9">2</text>
<text x="290.1" y="73.4">1</text>
<text x="290.1" y="75.9">2</text>
<text x="224.1" y="83.6">1</text>
<text x="290.1" y="78.5">3</text>
<text x="290.1" y="81">4</text>
<text x="224.1" y="86.1">2</text>
<text x="224.1" y="88.6">3</text>
<text x="290.1" y="88.6">1</text>
<text x="224.1" y="91.2">4</text>
<text x="224.1" y="93.7">5</text>
<text x="290.1" y="91.2">2</text>
<text x="290.1" y="93.7">3</text>
<text x="370.1" y="91.2">1</text>
<text x="370.1" y="93.7">2</text>
<text x="224.1" y="96.3">6</text>
<text x="224.1" y="98.8">7</text>
<text x="224.1" y="101.3">8</text>
<text x="290.1" y="96.3">4</text>
<text x="290.1" y="98.8">5</text>
<text x="290.1" y="101.3">6</text>
<text x="370.1" y="96.3">3</text>
<text x="370.1" y="98.8">4</text>
<text x="370.1" y="101.3">5</text>
<text x="290.1" y="103.9">7</text>
<text x="290.1" y="106.4">8</text>
<text x="370.1" y="103.9">6</text>
<text x="370.1" y="106.4">7</text>
<text x="224.1" y="109">1</text>
<text x="224.1" y="111.5">2</text>
<text x="289.5" y="111.5">10</text>
<text x="290.1" y="109">9</text>
<text x="370.1" y="109">8</text>
<text x="370.1" y="111.5">9</text>
<text x="224.1" y="114">3</text>
<text x="224.1" y="116.6">4</text>
<text x="290.1" y="119.1">1</text>
<text x="369.5" y="114">10</text>
<text x="369.5" y="116.6">11</text>
<text x="369.5" y="119.1">12</text>
<text x="290.1" y="121.7">2</text>
<text x="290.1" y="124.2">3</text>
<text x="290.1" y="126.7">4</text>
<text x="290.1" y="129.3">5</text>
<text x="290.1" y="131.8">6</text>
<text x="44.4" y="149.6">44</text>
<text x="313" y="149.6">1</text>
<text x="44.4" y="152.1">45</text>
<text x="44.4" y="154.7">46</text>
<text x="313" y="152.1">2</text>
<text x="313" y="154.7">3</text>
<text x="44.4" y="157.2">47</text>
<text x="313" y="157.2">4</text>
<text x="313" y="159.8">5</text>
<text x="313" y="162.3">6</text>
<text x="313" y="164.8">7</text>
<text x="313" y="167.4">8</text>
<text x="312.4" y="172.5">10</text>
<text x="313" y="169.9">9</text>
<text x="312.4" y="175">11</text>
<text x="312.4" y="182.6">14</text>
<text x="312.4" y="187.7">16</text>
<text x="312.4" y="192.8">18</text>
<text x="312.4" y="195.3">19</text>
<text x="312.4" y="197.9">20</text>
<text x="312.4" y="200.4">21</text>
<text x="312.4" y="208">24</text>
<text x="312.4" y="210.6">25</text>
<text x="312.4" y="213.1">26</text>
<text x="312.4" y="215.6">27</text>
<text x="312.4" y="218.2">28</text>
<text x="312.4" y="220.7">29</text>
<text x="312.4" y="223.3">30</text>
<text x="312.4" y="225.8">31</text>
<text x="312.4" y="228.3">32</text>
<text x="312.4" y="230.9">33</text>
<text x="312.4" y="233.4">34</text>
</g>
<g font-size="1.8" fill="#840084">
<text x="227.3" y="60.6">VCU-IN</text>
<text x="228" y="78.3">VCU-LATCHING</text>
<text x="278.8" y="80.9">VCU-PWR</text>
<text x="17.4" y="101.8">AHDP04-24-47PR-SRA</text>
<text x="227.3" y="96.1">VCU-OUT</text>
<text x="267.8" y="103.7">VCU-DASH-CONTROL</text>
<text x="373.4" y="107.5">DTM0612SB</text>
<text x="373.4" y="110.1">Dashboard</text>
<text x="227.3" y="116.4">VCU-RTDS</text>
<text x="227.3" y="131.7">VCU-CAN</text>
<text x="272.4" y="129.1">VCU-DASH-PWR</text>
<text x="316.2" y="192.6">Superseal</text>
<text x="316.2" y="195.2">L120</text>
<text x="326.7" y="192.6">65044</text>
</g>
<g font-size="1.8" fill="#725600">
<text x="374.8" y="99.9">DASHBOARD</text>
<text x="25.1" y="103.7">DASH BOX</text>
<text x="36.1" y="103.7">I/O</text>
</g>
<g font-size="1.8" fill="#0000c2">
<text x="20.6" y="107.9">25mA</text>
<text x="27" y="107.9">MAXIMUM</text>
<text x="18.2" y="112">TO USE EXTERNAL</text>
<text x="21.3" y="110">RECOMMENDED</text>
<text x="28.9" y="114.1">POWER</text>
<text x="335.3" y="178.5">sensors</text>
<text x="343.7" y="178.5">that</text>
<text x="348.6" y="178.5">may</text>
<text x="353.6" y="178.5">need</text>
<text x="359.3" y="178.5">to</text>
<text x="362.3" y="178.5">connect</text>
<text x="370.9" y="178.5">to</text>
<text x="374" y="178.5">this:</text>
<text x="338" y="180.6">wheel</text>
<text x="338" y="182.6">damper</text>
<text x="344.5" y="180.6">speed</text>
<text x="346.2" y="182.6">pots</text>
<text x="351.2" y="180.6">sensors</text>
</g>
</svg>
